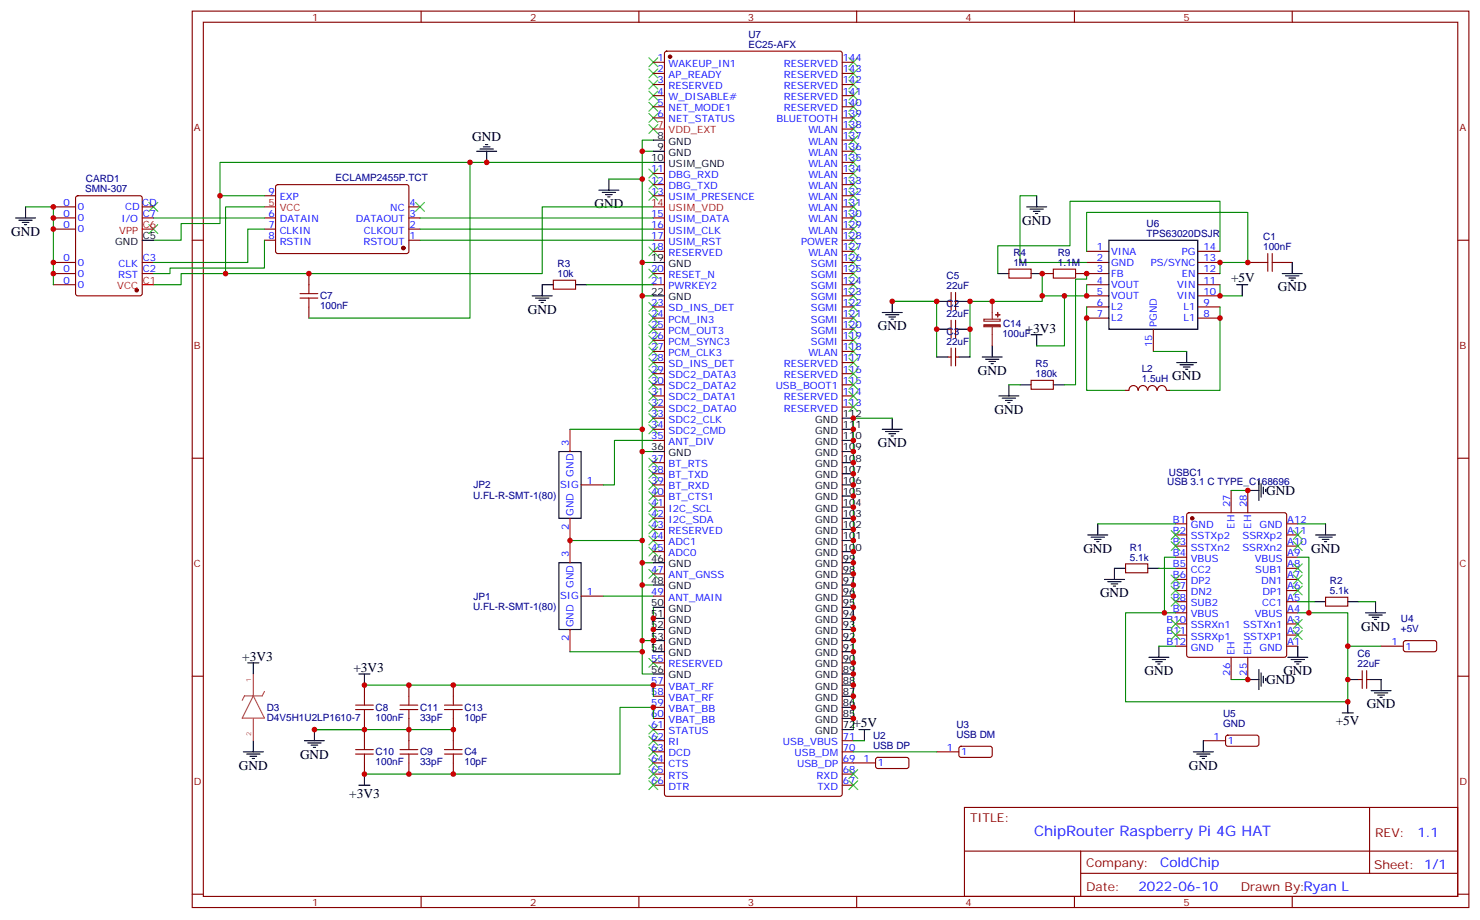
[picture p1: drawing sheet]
<svg xmlns="http://www.w3.org/2000/svg" width="470mm" height="292mm" viewBox="0 0 470 292" stroke-linecap="round" stroke-linejoin="round" font-family="sans-serif">
<g fill="none" stroke="#870000" stroke-width=".35">
<path d="M61 3.5h405.4v284.4h-405.4zM64.6 7.1h398.2v277.2h-398.2zM133.7 3.5v3.6M202.8 3.5v3.6M207.4 19.8h3.6M211.2 16.4l.5-.2h55l.7 .5v235.2l-.5 .6-55.2 .1-.7-.5v-235.2zM267.4 19.8h3.5M272 3.5v3.6M341.1 3.5v3.6M410.3 3.5v3.6M207.4 23.3h3.6M207.4 26.8h3.6"/>
<path d="M207.4 30.3h3.6M207.4 33.9h3.6M207.4 37.4h3.6M267.4 23.3h3.5M267.4 26.8h3.5M267.4 30.3h3.5M267.4 33.9h3.5M267.4 37.4h3.5M87.7 58.8l.5-.2h41.2l.4 .7v20.7l-.7 .4h-41.2l-.4-.7v-20.4zM207.4 55h3.6M207.4 58.6h3.6M267.4 55h3.5"/>
<path d="M267.4 58.6h3.5M267.4 51.5h3.5M267.4 48h3.5M267.4 44.4h3.5M267.4 40.9h3.5M16.9 69.1h7.1M16.9 72.7h7.1M16.9 65.6h7.1M24.2 62.3l.5-.2h19.7l.7 .4 .1 30.6-.5 .7h-20l-.7-.4v-30.6zM45.2 69.1h3.5M45.2 65.6h3.5M61 76.2h3.6"/>
<path d="M84 76.2h3.5M84 62.1h3.5M84 69.1h3.5M84 72.7h3.5M129.8 76.2h3.5M129.8 69.1h3.5M129.8 72.7h3.5M129.8 65.6h3.5M207.4 76.2h3.6M207.4 79.7h3.6M207.4 62.1h3.6M207.4 69.1h3.6"/>
<path d="M207.4 72.7h3.6M267.4 76.2h3.5M267.4 79.7h3.5M267.4 62.1h3.5M267.4 69.1h3.5M267.4 72.7h3.5M267.4 65.6h3.5M345 79.7h7.1M380.3 79.7h7M462.8 76.2h3.6M16.9 83.3h7.1M16.9 86.8h7.1"/>
<path d="M16.9 90.3h7.1M45.2 83.3h3.5M45.2 86.8h3.5M98.1 86.8v3.5M98.1 97.4v3.5M175.7 88.9h7v2.8h-7zM207.4 86.8h3.6M207.4 90.3h3.6M207.4 97.4h3.6M267.4 83.3h3.5M267.4 86.8h3.5M267.4 90.3h3.5"/>
<path d="M267.4 93.8h3.5M267.4 97.4h3.5M300.9 95.6h1.1M302 92.8v5.6M303.4 92.8v5.6M303.4 95.6h1M320.3 85.4h7.1v2.8h-7.1zM330.9 86.8h3.5M341.5 86.8h10.6M345 83.3h7.1M345 90.3h7.1M345 93.8h7.1"/>
<path d="M345 97.4h7.1M380.3 83.3h7M380.3 86.8h7M380.3 90.3h7M380.3 93.8h7M380.3 97.4h7M396.2 83.3h3.5M406.8 83.3h3.5M207.4 100.9h3.6M207.4 104.4h3.6M207.4 107.9h3.6M207.4 111.5h3.6"/>
<path d="M207.4 115h3.6M207.4 118.5h3.6M267.4 100.9h3.5M267.4 104.4h3.5M267.4 107.9h3.5M267.4 111.5h3.5M267.4 115h3.5M267.4 118.5h3.5M300.9 104.4h1.1M300.9 113.2h1.1M302 101.6v5.6M302 110.4v5.7"/>
<path d="M303.4 101.6v5.6M303.4 110.4v5.7M303.4 104.4h1M303.4 113.2h1M345 100.9h7.1M366.2 104.4v7.1M380.3 100.9h7M181 136.2v7M207.4 122.1h3.6M207.4 125.6h3.6M207.4 129.1h3.6M207.4 132.6h3.6"/>
<path d="M207.4 136.2h3.6M207.4 139.7h3.6M267.4 122.1h3.5M267.4 125.6h3.5M267.4 129.1h3.5M327.4 120.6h7v2.9h-7zM361.3 123.8a1.41 1.41 0 0 0-1.4-1.5 1.41 1.41 0 0 0-1.4 1.5h-1.1M361.5 123.8a1.41 1.41 0 0 1 1.4-1.5 1.41 1.41 0 0 1 1.4 1.5M364.4 123.8a1.41 1.41 0 0 1 1.4-1.5 1.41 1.41 0 0 1 1.5 1.5M367.5 123.8a1.41 1.41 0 0 1 1.4-1.5 1.41 1.41 0 0 1 1.4 1.5M370.4 123.8h1.1M61 145.3h3.6"/>
<path d="M184.5 153.8h7.1M207.4 153.8h3.6M207.4 146.8h3.6M207.4 150.3h3.6M207.4 157.3h3.6M390.9 155.6v7M396.2 155.6v7M462.8 145.3h3.6M181 164.4v14.1M207.4 160.9h3.6M207.4 164.4h3.6M207.4 167.9h3.6"/>
<path d="M207.4 171.4h3.6M207.4 175h3.6M357.4 178.9h7v2.8h-7zM373.2 166.2h3.6M373.2 169.7h3.6M373.2 173.2h3.6M373.2 176.7h3.6M377 162.8l.5-.2h30.3l.5 .2 .2 .5v44.5l-.2 .5-.5 .2h-30.3l-.5-.2-.2-.5v-44.5zM408.5 166.2h3.5M408.5 169.7h3.5M408.5 173.2h3.5M408.5 176.7h3.5"/>
<path d="M181 199.7v7M184.5 189.1h7.1M207.4 189.1h3.6M207.4 182h3.6M373.2 180.3h3.6M373.2 183.8h3.6M373.2 187.3h3.6M373.2 190.9h3.6M373.2 194.4h3.6M373.2 197.9h3.6M408.5 180.3h3.5M408.5 183.8h3.5"/>
<path d="M408.5 187.3h3.5M408.5 190.9h3.5M408.5 194.4h3.5M408.5 197.9h3.5M420.9 189.4h7v2.9h-7zM61 214.5h3.6M115.7 217.3v3.5M129.8 217.3v3.5M143.9 217.3v3.5M207.4 210.3h3.6M207.4 217.3h3.6M373.2 201.4h3.6"/>
<path d="M373.2 205h3.6M390.9 208.5v7M396.2 208.5v7M408.5 201.4h3.5M408.5 205h3.5M431.4 215.5h1.1M432.5 212.7v5.7M433.9 212.7v5.7M433.9 215.5h1.1M438.5 205h7.1M445.8 203.4l.5-.2 9.4 .1 .4 .6v2.4l-.7 .4h-9.4l-.4-.7v-2.1zM462.8 214.5h3.6"/>
<path d="M115.7 227.9v7.1M129.8 227.9v7.1M143.9 227.9v7.1M207.4 238.5h3.6M207.4 235h3.6M207.4 220.8h3.6M207.4 224.4h3.6M207.4 227.9h3.6M207.4 231.4h3.6M267.4 238.5h3.5M267.4 235h3.5M297.4 238.5h7"/>
<path d="M304.7 236.9l.5-.2 9.4 .1 .4 .6v2.4l-.7 .4h-9.4l-.5-.7v-2.1zM382.1 235h7M389.3 233.4l.5-.2h9.5l.4 .7-.1 2.4-.6 .4-9.5-.1-.4-.6v-2.1zM115.7 242v3.5M129.8 242v3.5M143.9 242v3.5M207.4 242h3.6M207.4 245.5h3.6M207.4 249.1h3.6M267.4 242h10.6M267.4 245.5h3.5M267.4 249.1h3.5"/>
<path d="M278.2 240.4l.5-.2 9.4 .1 .5 .6-.1 2.4-.6 .5-9.5-.1-.4-.6v-2.2zM306.2 256.1h156.6v28.2h-156.6zM434.8 256.1v20.9M306.2 270h156.5M343.1 277h119.6M343.1 270v14.1M61 283.6h3.6M133.7 284.3v3.6M202.8 284.3v3.6M272 284.3v3.6M341.1 284.3v3.6M410.3 284.3v3.6"/>
<path d="M462.8 283.6h3.6"/>
</g>
<g fill="none" stroke="#3c3" stroke-width=".35">
<path d="M206 18.3l2.8 2.9M208.8 18.3l-2.8 2.9M269.5 18.3l2.8 2.9M272.3 18.3l-2.8 2.9M206 21.9l2.8 2.8M206 28.9l2.8 2.9M206 32.5l2.8 2.8M206 36l2.8 2.8M206 25.4l2.8 2.8M206 39.5l2.8 2.8M208.8 21.9l-2.8 2.8M208.8 28.9l-2.8 2.9"/>
<path d="M208.8 32.5l-2.8 2.8M208.8 36l-2.8 2.8M208.8 25.4l-2.8 2.8M208.8 39.5l-2.8 2.8M269.5 21.9l2.8 2.8M269.5 25.4l2.8 2.8M269.5 28.9l2.8 2.9M269.5 32.5l2.8 2.8M269.5 36l2.8 2.8M269.5 39.5l2.8 2.8M272.3 21.9l-2.8 2.8M272.3 25.4l-2.8 2.8"/>
<path d="M272.3 28.9l-2.8 2.9M272.3 32.5l-2.8 2.8M272.3 36l-2.8 2.8M272.3 39.5l-2.8 2.8M206 53.6l2.8 2.8M206 57.1l2.8 2.9M208.8 53.6l-2.8 2.8M208.8 57.1l-2.8 2.9M269.5 43l2.8 2.9M269.5 46.6l2.8 2.8M269.5 50.1l2.8 2.8M269.5 53.6l2.8 2.8"/>
<path d="M269.5 57.1l2.8 2.9M272.3 43l-2.8 2.9M272.3 46.6l-2.8 2.8M272.3 50.1l-2.8 2.8M272.3 53.6l-2.8 2.8M272.3 57.1l-2.8 2.9M47.3 71.3l2.8 2.8M47.3 64.2l2.8 2.8M50.1 71.3l-2.8 2.8M50.1 64.2l-2.8 2.8M131.9 64.2l2.9 2.8M134.8 64.2l-2.9 2.8"/>
<path d="M206 60.7l2.8 2.8M206 78.3l2.8 2.8M208.8 60.7l-2.8 2.8M208.8 78.3l-2.8 2.8M269.5 60.7l2.8 2.8M269.5 64.2l2.8 2.8M269.5 67.7l2.8 2.9M269.5 71.3l2.8 2.8M269.5 74.8l2.8 2.8M269.5 78.3l2.8 2.8M272.3 60.7l-2.8 2.8M272.3 64.2l-2.8 2.8"/>
<path d="M272.3 67.7l-2.8 2.9M272.3 71.3l-2.8 2.8M272.3 74.8l-2.8 2.8M272.3 78.3l-2.8 2.8M206 85.4l2.8 2.8M206 96l2.8 2.8M206 99.5l2.8 2.8M208.8 85.4l-2.8 2.8M208.8 99.5l-2.8 2.8M208.8 96l-2.8 2.8M269.5 81.8l2.8 2.9M269.5 85.4l2.8 2.8"/>
<path d="M269.5 88.9l2.8 2.8M269.5 92.4l2.8 2.8M269.5 96l2.8 2.8M269.5 99.5l2.8 2.8M272.3 81.8l-2.8 2.9M272.3 85.4l-2.8 2.8M272.3 88.9l-2.8 2.8M272.3 92.4l-2.8 2.8M272.3 96l-2.8 2.8M272.3 99.5l-2.8 2.8M206 103l2.8 2.8M206 106.5l2.8 2.9"/>
<path d="M206 110.1l2.8 2.8M206 113.6l2.8 2.8M206 117.1l2.8 2.8M208.8 106.5l-2.8 2.9M208.8 110.1l-2.8 2.8M208.8 113.6l-2.8 2.8M208.8 117.1l-2.8 2.8M208.8 103l-2.8 2.8M269.5 106.5l2.8 2.9M269.5 110.1l2.8 2.8M269.5 113.6l2.8 2.8M269.5 103l2.8 2.8"/>
<path d="M269.5 117.1l2.8 2.8M272.3 106.5l-2.8 2.9M272.3 110.1l-2.8 2.8M272.3 113.6l-2.8 2.8M272.3 117.1l-2.8 2.8M272.3 103l-2.8 2.8M206 120.6l2.8 2.9M206 124.2l2.8 2.8M206 127.7l2.8 2.8M206 131.2l2.8 2.9M206 134.8l2.8 2.8M208.8 124.2l-2.8 2.8"/>
<path d="M208.8 127.7l-2.8 2.8M208.8 131.2l-2.8 2.9M208.8 134.8l-2.8 2.8M208.8 120.6l-2.8 2.9M269.5 120.6l2.8 2.9M269.5 124.2l2.8 2.8M269.5 127.7l2.8 2.8M272.3 120.6l-2.8 2.9M272.3 124.2l-2.8 2.8M272.3 127.7l-2.8 2.8M206 159.5l2.8 2.8M206 155.9l2.8 2.8"/>
<path d="M206 152.4l2.8 2.8M206 148.9l2.8 2.8M206 145.3l2.8 2.9M208.8 148.9l-2.8 2.8M208.8 152.4l-2.8 2.8M208.8 155.9l-2.8 2.8M208.8 159.5l-2.8 2.8M208.8 145.3l-2.8 2.9M206 173.6l2.8 2.8M206 170l2.8 2.9M206 166.5l2.8 2.8M206 163l2.8 2.8"/>
<path d="M208.8 173.6l-2.8 2.8M208.8 170l-2.8 2.9M208.8 166.5l-2.8 2.8M208.8 163l-2.8 2.8M371.8 171.8l2.8 2.8M371.8 168.3l2.8 2.8M374.6 171.8l-2.8 2.8M374.6 168.3l-2.8 2.8M410.6 168.3l2.9 2.8M410.6 171.8l2.9 2.8M410.6 178.9l2.9 2.8M413.5 168.3l-2.9 2.8"/>
<path d="M413.5 171.8l-2.9 2.8M413.5 178.9l-2.9 2.8M206 180.6l2.8 2.8M208.8 180.6l-2.8 2.8M371.8 196.5l2.8 2.8M371.8 189.4l2.8 2.9M371.8 185.9l2.8 2.8M371.8 182.4l2.8 2.8M374.6 196.5l-2.8 2.8M374.6 189.4l-2.8 2.9M374.6 185.9l-2.8 2.8M374.6 182.4l-2.8 2.8"/>
<path d="M410.6 182.4l2.9 2.8M410.6 185.9l2.9 2.8M410.6 196.5l2.9 2.8M413.5 182.4l-2.9 2.8M413.5 185.9l-2.9 2.8M413.5 196.5l-2.9 2.8M206 208.8l2.8 2.9M208.8 208.8l-2.8 2.9M371.8 200l2.8 2.8M374.6 200l-2.8 2.8M410.6 200l2.9 2.8M413.5 200l-2.9 2.8"/>
<path d="M206 237.1l2.8 2.8M206 233.5l2.8 2.9M206 230l2.8 2.8M208.8 237.1l-2.8 2.8M208.8 233.5l-2.8 2.9M208.8 230l-2.8 2.8M206 240.6l2.8 2.8M206 244.1l2.8 2.8M206 247.7l2.8 2.8M208.8 240.6l-2.8 2.8M208.8 244.1l-2.8 2.8M208.8 247.7l-2.8 2.8"/>
<path d="M269.5 244.1l2.8 2.8M269.5 247.7l2.8 2.8M272.3 244.1l-2.8 2.8M272.3 247.7l-2.8 2.8"/>
</g>
<g fill="none" stroke="#000" stroke-width=".35">
<path d="M151.3 48h6.4M152.4 47.3h4.2M153.5 46.6h2.1M154.2 45.9h.7M154.5 48v3.5M193.3 56.8v3.5M207.4 44.4h3.6M207.4 48h3.6M207.4 51.5h3.6M4.9 69.1h6.4M6 69.8h4.2M7.1 70.6h2.1"/>
<path d="M7.8 71.3h.7M8.1 65.6v3.5M45.2 76.2h3.5M190.1 60.3h6.4M191.2 61h4.2M192.3 61.7h2.1M193 62.4h.7M326 65.6h6.3M327 66.3h4.3M328.1 67h2.1M328.8 67.7h.7M329.1 62.1v3.5"/>
<path d="M352.1 76.2h28.2v28.2h-28.2zM169 93.8h6.3M170 94.5h4.3M171.1 95.2h2.1M171.8 96h.7M175.7 90.3h-3.5v3.5M182.7 90.3h3.6M207.4 93.8h3.6M207.4 83.3h3.6M280.1 99.1h6.4M281.2 99.8h4.2M283.3 95.6v3.5"/>
<path d="M297.4 95.6h3.5M304.4 95.6h3.6M316.8 86.8h3.5M327.4 86.8h3.5M392.6 90.3h3.6M394.4 90.3v3.5M407.1 86.8h6.4M408.2 87.5h4.2M409.2 88.2h2.1M409.9 88.9h.7M410.3 83.3v3.5M282.2 100.5h2.1"/>
<path d="M282.9 101.2h.7M297.4 104.4h3.5M297.4 113.2h3.5M304.4 104.4h3.6M304.4 113.2h3.6M311.9 113.2h6.3M312.9 113.9h4.2M314 114.7h2.1M314.7 115.4h.7M315 109.7v3.5M327.4 106.2h3.5M329.1 106.2v3.5"/>
<path d="M373.6 115h6.3M374.6 115.7h4.3M375.7 116.4h2.1M376.4 117.1h.7M376.8 111.5v3.5M267.4 136.2h3.5M267.4 139.7h3.5M267.4 132.6h3.5M280.1 136.2h6.4M281.2 136.9h4.2M282.2 137.6h2.1M282.9 138.3h.7"/>
<path d="M283.3 132.6v3.6M317.1 125.6h6.4M318.2 126.3h4.2M319.3 127h2.1M320 127.7h.7M320.3 122.1v3.5M323.8 122.1h3.6M334.4 122.1h3.6M177.4 143.2h7.1v21.2h-7.1zM207.4 143.2h3.6M267.4 143.2h3.5M267.4 157.3h3.5"/>
<path d="M267.4 153.8h3.5M267.4 150.3h3.5M267.4 146.8h3.5M396.2 155.6h3.5M399.7 152.4v6.3M400.4 153.5v4.2M401.1 154.5v2.1M401.8 155.2v.7M177.4 178.5h7.1v21.2h-7.1zM207.4 178.5h3.6M267.4 178.5h3.5M267.4 175h3.5"/>
<path d="M267.4 171.4h3.5M267.4 167.9h3.5M267.4 164.4h3.5M267.4 160.9h3.5M345.4 169.7h6.3M346.4 170.4h4.3M347.5 171.1h2.1M348.2 171.8h.7M348.5 166.2v3.5M417.7 169.7h6.3M418.7 170.4h4.3M419.8 171.1h2.1"/>
<path d="M420.5 171.8h.7M420.9 166.2v3.5M207.4 185.6h3.6M207.4 192.6h3.6M207.4 196.1h3.6M207.4 199.7h3.6M267.4 185.6h3.5M267.4 192.6h3.5M267.4 196.1h3.5M267.4 199.7h3.5M267.4 189.1h3.5M267.4 182h3.5"/>
<path d="M350.7 183.8h6.3M351.7 184.5h4.3M352.8 185.2h2.1M353.5 185.9h.7M357.4 180.3h-3.6v3.5M364.4 180.3h3.5M417.3 190.9h3.6M427.9 190.9h3.5M433.6 194.4h6.3M434.6 195.1h4.3M435.7 195.8h2.1M436.4 196.5h.7"/>
<path d="M436.7 190.9v3.5M78.7 210.3h3.5M80.4 210.3v3.5M113.9 213.8h3.6M115.7 213.8v3.5M207.4 213.8h3.6M207.4 203.2h3.6M207.4 206.7h3.6M267.4 213.8h3.5M267.4 210.3h3.5M267.4 203.2h3.5M267.4 206.7h3.5"/>
<path d="M267.4 217.3h3.5M364.8 208.5h6.3M365.8 209.2h4.3M366.9 209.9h2.1M367.6 210.6h.7M367.9 205v3.5M396.2 215.5h3.5M399.7 212.4v6.3M400.4 213.4v4.3M401.1 214.5v2.1M401.8 215.2v.7M408.9 208.5h6.3"/>
<path d="M409.9 209.2h4.3M411 209.9h2.1M411.7 210.6h.7M412 205v3.5M427.9 215.5h3.5M435 215.5h3.5v3.6M435.3 219.1h6.4M436.4 219.8h4.2M77.3 238.5h6.3M78.3 239.2h4.2M79.4 239.9h2.1M80.4 235v3.5"/>
<path d="M96.7 235h6.3M97.7 235.7h4.3M98.8 236.4h2.1M99.5 237.1h.7M99.8 231.4v3.6M267.4 231.4h3.5M267.4 227.9h3.5M267.4 224.4h3.5M267.4 220.8h3.5M272.7 231.4h3.5M274.5 231.4v3.6M378.9 238.5h6.3"/>
<path d="M379.9 239.2h4.3M381 239.9h2.1M382.1 235v3.5M426.2 226.1h3.5M427.9 222.6v3.5M437.4 220.5h2.2M438.1 221.2h.8M80.1 240.6h.7M113.9 249.1h3.6M115.7 245.5v3.6M381.7 240.6h.7"/>
</g>
<g fill="none" stroke="#008700" stroke-width=".35">
<path d="M149.2 51.5v49.4h-51.1M193.3 56.8h10.6M203.9 48h3.5M207.4 44.4h-3.5v38.9M207.4 51.5h-137.6v10.6M8.1 65.6h8.8v24.7M48.7 69.1h35.3M84 65.6h-12.4v21.2M84 62.1h-14.2v8.8h-12.3v5.3h-8.8M84 76.2v8.8h-30v1.8h-5.3M84 72.7h-5.3v10.6h-30M133.3 72.7h74.1"/>
<path d="M133.3 69.1h74.1M133.3 76.2h74.1M207.4 65.6h-35.2v21.2h-114.7v3.5h-8.8M329.1 62.1h-5.3v21.2h21.2M345 79.7v-12.3h51.2v15.9h-8.9v3.5M387.3 79.7v-15.8h-47.6v14.1h-22.9v8.8M186.3 90.3h21.1M203.9 93.8v49.4h3.5M207.4 83.3h-3.5v10.5h3.5M297.4 95.6h-14.1h14.1v17.6M330.9 86.8v7h7.1M330.9 93.8v1.8h-22.9v17.6"/>
<path d="M345 97.4v26.4h12.4M345 90.3v3.5h-7v15.9h-8.9M345 86.8v1.7h-3.5v33.6h-3.5M387.3 97.4v26.4h-15.8M387.3 90.3v3.5h7.1M366.2 111.5h10.6M181 136.2h22.9M207.4 139.7h-12.3v14.1h-3.5M283.3 132.6h-12.4v98.8M320.3 122.1h3.5M203.9 143.2v35.3h3.5M390.9 155.6h5.3"/>
<path d="M181 171.4h22.9M203.9 178.5v35.3h3.5M348.5 166.2h24.7M373.2 176.7h-3.5v17.7h3.5M412 176.7h3.6v17.7h-3.6M412 166.2h8.9M191.6 189.1h15.8M203.9 185.6h3.5M207.4 192.6v14.1M367.9 180.3h5.3M369.7 194.4h-12.3v28.2h70.5v-28.2h-12.3M412 190.9h5.3"/>
<path d="M431.4 190.9h5.3M115.7 217.3h91.7v3.5M181 206.7h22.9M203.9 203.2h3.5M367.9 205h5.3M390.9 215.5h5.3M427.9 205h10.6M99.8 231.4h44.1M207.4 227.9v-3.5h-10.6v21.1h-81.1M270.9 238.5h26.5M270.9 235h3.6"/>
</g>
<g fill="none" stroke="#a10000" stroke-width=".35">
<path d="M95.2 93.1h5.7M95.2 94.5h5.7M98.1 90.3v2.8M98.1 94.5v2.9M334.4 85.4h7.1v2.8h-7.1zM399.7 83.3h2.8M402.5 80.4v5.7M403.9 83.3h2.9M403.9 80.4v5.7M112.9 223.7h5.6M112.9 225.1h5.6M112.9 239.2h5.6"/>
<path d="M112.9 237.8h5.6M115.7 220.8v2.9M115.7 225.1v2.8M115.7 235v2.8M115.7 239.2v2.8M127 223.7h5.6M127 225.1h5.6M127 239.2h5.6M127 237.8h5.6M129.8 220.8v2.9M129.8 225.1v2.8M129.8 235v2.8"/>
<path d="M129.8 239.2v2.8M141.1 223.7h5.7M141.1 225.1h5.7M141.1 239.2h5.7M141.1 237.8h5.7M143.9 220.8v2.9M143.9 225.1v2.8M143.9 235v2.8M143.9 239.2v2.8"/>
</g>
<g fill="#870000" stroke="#870000" stroke-width=".35">
<circle cx="378.5" cy="164.4" r=".53"/>
<circle cx="212.7" cy="18" r=".53"/>
<circle cx="128.1" cy="78.7" r=".53"/>
<circle cx="43.4" cy="92.1" r=".53"/>
</g>
<path d="M207.4 40.9h3.6M45.2 72.7h3.5M84 65.6h3.5M207.4 65.6h3.6M45.2 90.3h3.5" fill="none" stroke="#f00" stroke-width=".35"/>
<path d="M80.4 213.8v6.9M84 219.3l-.7 1.4h-5.7l-.7 1.4M80.4 220.7l3.6 7.1h-7.1zM80.4 228v7" fill="none" stroke="#a64a4a" stroke-width=".35"/>
<g fill="#8c2424" stroke="#8c2424" stroke-width=".35">
<path d="M316.8 99.1v1.4z"/>
<path d="M316.1 99.8l1.4 .1z"/>
<path d="M312.4 103h5.2v.6h-5.2z"/>
</g>
<path d="M315 95.6v5.6M312.4 101.2h5.2v.7h-5.2zM315 103.7v6" fill="none" stroke="#8c2424" stroke-width=".35"/>
<g fill="#c00">
<circle cx="203.9" cy="93.8" r=".88"/>
<circle cx="203.9" cy="143.2" r=".88"/>
<circle cx="203.9" cy="178.5" r=".88"/>
<circle cx="203.9" cy="203.2" r=".88"/>
<circle cx="203.9" cy="83.3" r=".88"/>
<circle cx="203.9" cy="185.6" r=".88"/>
<circle cx="203.9" cy="171.4" r=".88"/>
<circle cx="203.9" cy="206.7" r=".88"/>
<circle cx="207.4" cy="203.2" r=".88"/>
<circle cx="203.9" cy="56.8" r=".88"/>
<circle cx="203.9" cy="48" r=".88"/>
<circle cx="387.4" cy="100.9" r=".88"/>
<circle cx="345" cy="100.9" r=".88"/>
<circle cx="387.4" cy="93.8" r=".88"/>
<circle cx="345" cy="93.8" r=".88"/>
<circle cx="338" cy="93.8" r=".88"/>
<circle cx="330.9" cy="93.8" r=".88"/>
<circle cx="297.4" cy="95.6" r=".88"/>
<circle cx="283.3" cy="95.6" r=".88"/>
<circle cx="308" cy="95.6" r=".88"/>
<circle cx="297.4" cy="104.4" r=".88"/>
<circle cx="308" cy="104.4" r=".88"/>
<circle cx="396.2" cy="83.3" r=".88"/>
<circle cx="387.4" cy="83.3" r=".88"/>
<circle cx="345" cy="86.8" r=".88"/>
<circle cx="330.9" cy="86.8" r=".88"/>
<circle cx="181" cy="171.4" r=".88"/>
<circle cx="203.9" cy="136.2" r=".88"/>
<circle cx="369.7" cy="194.4" r=".88"/>
<circle cx="415.6" cy="194.4" r=".88"/>
<circle cx="396.2" cy="155.6" r=".88"/>
<circle cx="396.2" cy="215.5" r=".88"/>
<circle cx="427.9" cy="222.6" r=".88"/>
<circle cx="427.9" cy="215.5" r=".88"/>
<circle cx="427.9" cy="205" r=".88"/>
<circle cx="207.4" cy="199.7" r=".88"/>
<circle cx="207.4" cy="196.1" r=".88"/>
<circle cx="270.9" cy="132.6" r=".88"/>
<circle cx="270.9" cy="136.2" r=".88"/>
<circle cx="270.9" cy="139.7" r=".88"/>
<circle cx="270.9" cy="143.2" r=".88"/>
<circle cx="270.9" cy="146.8" r=".88"/>
<circle cx="270.9" cy="150.3" r=".88"/>
<circle cx="270.9" cy="153.8" r=".88"/>
<circle cx="270.9" cy="157.3" r=".88"/>
<circle cx="270.9" cy="160.9" r=".88"/>
<circle cx="270.9" cy="189.1" r=".88"/>
<circle cx="270.9" cy="185.6" r=".88"/>
<circle cx="270.9" cy="182" r=".88"/>
<circle cx="270.9" cy="178.5" r=".88"/>
<circle cx="270.9" cy="175" r=".88"/>
<circle cx="270.9" cy="171.4" r=".88"/>
<circle cx="270.9" cy="167.9" r=".88"/>
<circle cx="270.9" cy="164.4" r=".88"/>
<circle cx="270.9" cy="217.3" r=".88"/>
<circle cx="270.9" cy="213.8" r=".88"/>
<circle cx="270.9" cy="210.3" r=".88"/>
<circle cx="270.9" cy="206.7" r=".88"/>
<circle cx="270.9" cy="203.2" r=".88"/>
<circle cx="270.9" cy="199.7" r=".88"/>
<circle cx="270.9" cy="196.1" r=".88"/>
<circle cx="270.9" cy="192.6" r=".88"/>
<circle cx="270.9" cy="227.9" r=".88"/>
<circle cx="270.9" cy="224.4" r=".88"/>
<circle cx="270.9" cy="220.8" r=".88"/>
<circle cx="149.2" cy="51.5" r=".88"/>
<circle cx="154.5" cy="51.5" r=".88"/>
<circle cx="69.9" cy="62.1" r=".88"/>
<circle cx="98.1" cy="86.8" r=".88"/>
<circle cx="71.6" cy="86.8" r=".88"/>
<circle cx="16.9" cy="65.6" r=".88"/>
<circle cx="16.9" cy="69.1" r=".88"/>
<circle cx="16.9" cy="72.7" r=".88"/>
<circle cx="16.9" cy="83.3" r=".88"/>
<circle cx="16.9" cy="86.8" r=".88"/>
<circle cx="115.7" cy="231.4" r=".88"/>
<circle cx="129.8" cy="231.4" r=".88"/>
<circle cx="315" cy="95.6" r=".88"/>
<circle cx="143.9" cy="231.4" r=".88"/>
<circle cx="99.8" cy="231.4" r=".88"/>
<circle cx="115.7" cy="217.3" r=".88"/>
<circle cx="129.8" cy="217.3" r=".88"/>
<circle cx="143.9" cy="217.3" r=".88"/>
<circle cx="207.4" cy="217.3" r=".88"/>
<circle cx="115.7" cy="245.5" r=".88"/>
<circle cx="129.8" cy="245.5" r=".88"/>
<circle cx="143.9" cy="245.5" r=".88"/>
<circle cx="207.4" cy="224.4" r=".88"/>
</g>
<text font-size="4.6" fill="#00f" x="328.3" y="265.1">ChipRouter Raspberry Pi 4G HAT</text>
<g font-size="4.2">
<text x="150" y="44.8">GND</text>
<text x="188.7" y="66">GND</text>
<text x="324.6" y="71.3">GND</text>
<text x="3.5" y="74.8">GND</text>
<text x="390.9" y="89.6">+5V</text>
<text x="405.7" y="92.4">GND</text>
<text x="167.6" y="99.5">GND</text>
<text x="278.7" y="104.8">GND</text>
<text x="325.6" y="105.5">+3V3</text>
<text x="310.4" y="118.9">GND</text>
<text x="372.2" y="120.6">GND</text>
<text x="315.7" y="131.2">GND</text>
<text x="278.7" y="141.8">GND</text>
<text x="402" y="157">GND</text>
<text x="344" y="175.3">GND</text>
<text x="416.3" y="175.3">GND</text>
<text x="349.2" y="189.4">GND</text>
<text x="432.2" y="200">GND</text>
<text x="76.9" y="209.6">+3V3</text>
<text x="112.2" y="213.1">+3V3</text>
<text x="363.4" y="214.1">GND</text>
<text x="407.5" y="214.1">GND</text>
<text x="402" y="217">GND</text>
<text x="433.9" y="224.7">GND</text>
<text x="270.9" y="230.7">+5V</text>
<text x="424.1" y="230.1">+5V</text>
<text x="75.8" y="244.1">GND</text>
<text x="95.2" y="240.6">GND</text>
<text x="377.5" y="244.1">GND</text>
<text x="110.9" y="253">+3V3</text>
</g>
<g font-size="4.2" fill="#00f">
<text x="450" y="265.4">1.1</text>
<text x="368.4" y="274.9">ColdChip</text>
<text x="361.5" y="282.7">2022-06-10</text>
</g>
<g font-size="3.9" fill="#800">
<text x="308" y="260.7">TITLE:</text>
<text x="436.6" y="265.4">REV:</text>
<text x="344.9" y="274.9">Company:</text>
<text x="436.3" y="275.5">Sheet: 1/1</text>
<text x="344.9" y="282.6">Date:</text>
<text x="393.9" y="282.7">Drawn By:Ryan L</text>
</g>
<g font-size="3.2" fill="#800">
<text x="99.1" y="6.5">1</text>
<text x="168.3" y="6.5">2</text>
<text x="237.4" y="6.5">3</text>
<text x="306.6" y="6.5">4</text>
<text x="375.7" y="6.5">5</text>
<text x="61.6" y="41.6">A</text>
<text x="463.4" y="41.6">A</text>
<text x="61.6" y="110.8">B</text>
<text x="463.4" y="110.8">B</text>
<text x="61.6" y="179.9">C</text>
<text x="463.4" y="179.9">C</text>
<text x="61.6" y="249.1">D</text>
<text x="463.4" y="249.1">D</text>
<text x="99.1" y="287.3">1</text>
<text x="168.3" y="287.3">2</text>
<text x="237.4" y="287.3">3</text>
<text x="306.6" y="287.3">4</text>
<text x="375.7" y="287.3">5</text>
</g>
<g font-size="3.2" fill="#000080">
<text x="237.6" y="11.9">U7</text>
<text x="237.6" y="15.2">EC25-AFX</text>
<text x="27.3" y="57.9">CARD1</text>
<text x="106.6" y="57.5">ECLAMP2455P.TCT</text>
<text x="27.1" y="61">SMN-307</text>
<text x="364" y="72">U6</text>
<text x="364" y="75.1">TPS63020DSJR</text>
<text x="401.1" y="76.3">C1</text>
<text x="321.7" y="81.1">R4</text>
<text x="335.8" y="81.1">R9</text>
<text x="401.1" y="79.4">100nF</text>
<text x="177" y="87.8">10k</text>
<text x="177" y="84.6">R3</text>
<text x="300.5" y="88.6">C5</text>
<text x="321.7" y="84.3">1M</text>
<text x="335.8" y="84.3">1.1M</text>
<text x="101.6" y="95">C7</text>
<text x="300.5" y="91.7">22uF</text>
<text x="101.6" y="98.2">100nF</text>
<text x="300.5" y="100.5">22uF</text>
<text x="300.5" y="97.4">C2</text>
<text x="300.5" y="106.2">C3</text>
<text x="318.3" y="107">100uF</text>
<text x="318.5" y="103.8">C14</text>
<text x="300.5" y="109.4">22uF</text>
<text x="328.8" y="119.6">180k</text>
<text x="328.8" y="116.4">R5</text>
<text x="362.5" y="118">L2</text>
<text x="362.5" y="121.2">1.5uH</text>
<text x="150.3" y="154.9">JP2</text>
<text x="370.6" y="153.8">USB 3.1 C TYPE_C168696</text>
<text x="371.1" y="150.9">USBC1</text>
<text x="150.2" y="158.1">U.FL-R-SMT-1(80)</text>
<text x="358.7" y="177.8">5.1k</text>
<text x="358.7" y="174.7">R1</text>
<text x="422.2" y="185.3">R2</text>
<text x="150.3" y="190.2">JP1</text>
<text x="422.2" y="188.4">5.1k</text>
<text x="150.2" y="193.4">U.FL-R-SMT-1(80)</text>
<text x="444.8" y="197.3">U4</text>
<text x="444.8" y="200.5">+5V</text>
<text x="431" y="208.5">C6</text>
<text x="431" y="211.7">22uF</text>
<text x="84.7" y="225.5">D3</text>
<text x="119.2" y="225.5">C8</text>
<text x="133.3" y="225.5">C11</text>
<text x="147.5" y="225.5">C13</text>
<text x="388.3" y="227.3">U5</text>
<text x="84.7" y="228.7">D4V5H1U2LP1610-7</text>
<text x="119.2" y="228.7">100nF</text>
<text x="133.3" y="228.7">33pF</text>
<text x="147.5" y="228.7">10pF</text>
<text x="303.7" y="230.8">U3</text>
<text x="388.3" y="230.5">GND</text>
<text x="119.2" y="239.6">C10</text>
<text x="133.3" y="239.6">C9</text>
<text x="147.5" y="239.6">C4</text>
<text x="277.2" y="237.6">USB DP</text>
<text x="277.2" y="234.4">U2</text>
<text x="303.7" y="234">USB DM</text>
<text x="119.2" y="242.8">100nF</text>
<text x="133.3" y="242.8">33pF</text>
<text x="147.5" y="242.8">10pF</text>
</g>
<g font-size="3.2" fill="#00f">
<text x="208.8" y="19.4">1</text>
<text x="208.8" y="22.9">2</text>
<text x="212.3" y="21.2">WAKEUP_IN1</text>
<text x="248.9" y="21.2">RESERVED</text>
<text x="267.6" y="22.9">143</text>
<text x="267.6" y="19.4">144</text>
<text x="208.8" y="26.5">3</text>
<text x="208.8" y="30">4</text>
<text x="212.3" y="24.7">AP_READY</text>
<text x="212.3" y="28.2">RESERVED</text>
<text x="248.9" y="28.2">RESERVED</text>
<text x="248.9" y="24.7">RESERVED</text>
<text x="267.6" y="30">141</text>
<text x="267.6" y="26.5">142</text>
<text x="208.8" y="33.5">5</text>
<text x="212.3" y="31.8">W_DISABLE#</text>
<text x="212.3" y="35.3">NET_MODE1</text>
<text x="248.9" y="35.3">RESERVED</text>
<text x="248.9" y="31.8">RESERVED</text>
<text x="267.6" y="33.5">140</text>
<text x="208.8" y="37">6</text>
<text x="212.3" y="38.8">NET_STATUS</text>
<text x="246.5" y="38.8">BLUETOOTH</text>
<text x="267.6" y="40.6">138</text>
<text x="267.6" y="37">139</text>
<text x="256.7" y="45.9">WLAN</text>
<text x="256.7" y="42.3">WLAN</text>
<text x="267.6" y="47.6">136</text>
<text x="267.6" y="44.1">137</text>
<text x="256.7" y="52.9">WLAN</text>
<text x="256.7" y="49.4">WLAN</text>
<text x="267.6" y="51.2">135</text>
<text x="206.8" y="54.7">11</text>
<text x="206.8" y="58.2">12</text>
<text x="212.3" y="56.4">DBG_RXD</text>
<text x="212.3" y="60">DBG_TXD</text>
<text x="256.7" y="60">WLAN</text>
<text x="256.7" y="56.4">WLAN</text>
<text x="267.6" y="58.2">133</text>
<text x="267.6" y="54.7">134</text>
<text x="20.2" y="65.3">0</text>
<text x="45.2" y="65.3">CD</text>
<text x="85.3" y="61.7">9</text>
<text x="88.8" y="63.5">EXP</text>
<text x="130" y="65.3">4</text>
<text x="206.8" y="61.7">13</text>
<text x="212.3" y="63.5">USIM_PRESENCE</text>
<text x="256.7" y="63.5">WLAN</text>
<text x="267.6" y="65.3">131</text>
<text x="267.6" y="61.7">132</text>
<text x="20.2" y="68.8">0</text>
<text x="24.7" y="66.7">0</text>
<text x="24.7" y="70.2">0</text>
<text x="38.6" y="70.6">I/O</text>
<text x="39.8" y="66.7">CD</text>
<text x="45.3" y="68.8">C7</text>
<text x="85.3" y="68.8">6</text>
<text x="88.8" y="70.6">DATAIN</text>
<text x="113" y="70.6">DATAOUT</text>
<text x="123.9" y="67">NC</text>
<text x="130" y="68.8">3</text>
<text x="206.8" y="68.8">15</text>
<text x="212.3" y="70.6">USIM_DATA</text>
<text x="256.7" y="70.6">WLAN</text>
<text x="256.7" y="67">WLAN</text>
<text x="267.6" y="68.8">130</text>
<text x="20.2" y="72.3">0</text>
<text x="24.7" y="73.7">0</text>
<text x="85.3" y="72.3">7</text>
<text x="85.3" y="75.8">8</text>
<text x="88.8" y="74.1">CLKIN</text>
<text x="88.8" y="77.6">RSTIN</text>
<text x="115.4" y="77.6">RSTOUT</text>
<text x="115.6" y="74.1">CLKOUT</text>
<text x="130" y="75.8">1</text>
<text x="130" y="72.3">2</text>
<text x="206.8" y="72.3">16</text>
<text x="206.8" y="75.8">17</text>
<text x="212.3" y="74.1">USIM_CLK</text>
<text x="212.3" y="77.6">USIM_RST</text>
<text x="254.3" y="77.6">POWER</text>
<text x="256.7" y="74.1">WLAN</text>
<text x="267.6" y="75.8">128</text>
<text x="267.6" y="72.3">129</text>
<text x="20.2" y="82.9">0</text>
<text x="45.3" y="82.9">C3</text>
<text x="206.8" y="79.4">18</text>
<text x="212.3" y="81.1">RESERVED</text>
<text x="256.7" y="81.1">WLAN</text>
<text x="267.6" y="82.9">126</text>
<text x="267.6" y="79.4">127</text>
<text x="348.3" y="79.4">1</text>
<text x="348.3" y="82.9">2</text>
<text x="352.8" y="80.8">VINA</text>
<text x="375.2" y="80.8">PG</text>
<text x="382.1" y="82.9">13</text>
<text x="382.1" y="79.4">14</text>
<text x="20.2" y="86.4">0</text>
<text x="20.2" y="90">0</text>
<text x="24.7" y="84.3">0</text>
<text x="24.7" y="87.8">0</text>
<text x="37.5" y="88.2">RST</text>
<text x="37.7" y="84.7">CLK</text>
<text x="45.3" y="86.4">C2</text>
<text x="206.8" y="86.4">20</text>
<text x="206.8" y="90">21</text>
<text x="212.3" y="88.2">RESET_N</text>
<text x="257.5" y="88.2">SGMI</text>
<text x="257.5" y="84.7">SGMI</text>
<text x="267.6" y="90">124</text>
<text x="267.6" y="86.4">125</text>
<text x="348.3" y="86.4">3</text>
<text x="348.3" y="90">4</text>
<text x="352.8" y="84.3">GND</text>
<text x="352.8" y="87.8">FB</text>
<text x="365.4" y="84.3">PS/SYNC</text>
<text x="375.2" y="87.8">EN</text>
<text x="382.1" y="90">11</text>
<text x="382.1" y="86.4">12</text>
<text x="24.7" y="91.4">0</text>
<text x="212.3" y="91.7">PWRKEY2</text>
<text x="257.5" y="95.2">SGMI</text>
<text x="257.5" y="91.7">SGMI</text>
<text x="267.6" y="93.5">123</text>
<text x="348.3" y="93.5">5</text>
<text x="352.8" y="91.4">VOUT</text>
<text x="352.8" y="94.9">VOUT</text>
<text x="373.7" y="94.9">VIN</text>
<text x="373.7" y="91.4">VIN</text>
<text x="382.1" y="93.5">10</text>
<text x="206.8" y="97">23</text>
<text x="206.8" y="100.5">24</text>
<text x="212.3" y="98.8">SD_INS_DET</text>
<text x="257.5" y="98.8">SGMI</text>
<text x="267.6" y="100.5">121</text>
<text x="267.6" y="97">122</text>
<text x="348.3" y="97">6</text>
<text x="348.3" y="100.5">7</text>
<text x="352.8" y="98.4">L2</text>
<text x="352.8" y="102">L2</text>
<text x="375.8" y="102">L1</text>
<text x="375.8" y="98.4">L1</text>
<text x="382.1" y="100.5">8</text>
<text x="382.1" y="97">9</text>
<text x="206.8" y="104.1">25</text>
<text x="206.8" y="107.6">26</text>
<text x="212.3" y="102.3">PCM_IN3</text>
<text x="212.3" y="105.8">PCM_OUT3</text>
<text x="257.5" y="105.8">SGMI</text>
<text x="257.5" y="102.3">SGMI</text>
<text x="267.6" y="107.6">119</text>
<text x="267.6" y="104.1">120</text>
<text x="367.2" y="103.7" transform="rotate(-90 367.2 103.7)">PGND</text>
<text x="206.8" y="111.1">27</text>
<text x="212.3" y="109.4">PCM_SYNC3</text>
<text x="212.3" y="112.9">PCM_CLK3</text>
<text x="256.7" y="112.9">WLAN</text>
<text x="257.5" y="109.4">SGMI</text>
<text x="267.6" y="111.1">118</text>
<text x="365.8" y="110.2" transform="rotate(-90 365.8 110.2)">15</text>
<text x="206.8" y="114.7">28</text>
<text x="206.8" y="118.2">29</text>
<text x="212.3" y="116.4">SD_INS_DET</text>
<text x="212.3" y="119.9">SDC2_DATA3</text>
<text x="248.9" y="119.9">RESERVED</text>
<text x="248.9" y="116.4">RESERVED</text>
<text x="267.6" y="118.2">116</text>
<text x="267.6" y="114.7">117</text>
<text x="206.8" y="121.7">30</text>
<text x="206.8" y="125.2">31</text>
<text x="212.3" y="123.5">SDC2_DATA2</text>
<text x="246.3" y="123.5">USB_BOOT1</text>
<text x="267.6" y="125.2">114</text>
<text x="267.6" y="121.7">115</text>
<text x="206.8" y="128.8">32</text>
<text x="212.3" y="127">SDC2_DATA1</text>
<text x="212.3" y="130.5">SDC2_DATA0</text>
<text x="248.9" y="130.5">RESERVED</text>
<text x="248.9" y="127">RESERVED</text>
<text x="267.6" y="128.8">113</text>
<text x="206.8" y="132.3">33</text>
<text x="206.8" y="135.8">34</text>
<text x="212.3" y="134.1">SDC2_CLK</text>
<text x="212.3" y="137.6">SDC2_CMD</text>
<text x="180.6" y="141.5" transform="rotate(-90 180.6 141.5)">3</text>
<text x="206.8" y="139.3">35</text>
<text x="212.3" y="141.1">ANT_DIV</text>
<text x="206.8" y="146.4">37</text>
<text x="206.8" y="149.9">38</text>
<text x="212.3" y="148.2">BT_RTS</text>
<text x="177.8" y="154.9">SIG</text>
<text x="182" y="151.2" transform="rotate(-90 182 151.2)">GND</text>
<text x="186.3" y="153.5">1</text>
<text x="206.8" y="153.5">39</text>
<text x="212.3" y="151.7">BT_TXD</text>
<text x="212.3" y="155.2">BT_RXD</text>
<text x="206.8" y="157">40</text>
<text x="206.8" y="160.5">41</text>
<text x="212.3" y="158.7">BT_CTS1</text>
<text x="390.5" y="160.9" transform="rotate(-90 390.5 160.9)">27</text>
<text x="395.8" y="160.9" transform="rotate(-90 395.8 160.9)">28</text>
<text x="182" y="163.7" transform="rotate(-90 182 163.7)">GND</text>
<text x="206.8" y="164">42</text>
<text x="206.8" y="167.6">43</text>
<text x="212.3" y="162.3">I2C_SCL</text>
<text x="212.3" y="165.8">I2C_SDA</text>
<text x="372.4" y="165.8">B1</text>
<text x="378.1" y="167.6">GND</text>
<text x="391.9" y="167.7" transform="rotate(-90 391.9 167.7)">EH</text>
<text x="397.2" y="167.7" transform="rotate(-90 397.2 167.7)">EH</text>
<text x="399.9" y="167.6">GND</text>
<text x="408.7" y="165.8">A12</text>
<text x="180.6" y="168.2" transform="rotate(-90 180.6 168.2)">2</text>
<text x="206.8" y="171.1">44</text>
<text x="212.3" y="169.3">RESERVED</text>
<text x="212.3" y="172.9">ADC1</text>
<text x="372.4" y="172.9">B3</text>
<text x="372.4" y="169.3">B2</text>
<text x="378.1" y="171.1">SSTXp2</text>
<text x="394.5" y="171.1">SSRXp2</text>
<text x="408.7" y="169.3">A11</text>
<text x="408.7" y="172.9">A10</text>
<text x="180.6" y="176.7" transform="rotate(-90 180.6 176.7)">3</text>
<text x="206.8" y="174.6">45</text>
<text x="212.3" y="176.4">ADC0</text>
<text x="372.4" y="179.9">B5</text>
<text x="372.4" y="176.4">B4</text>
<text x="378.1" y="178.2">VBUS</text>
<text x="378.1" y="174.6">SSTXn2</text>
<text x="394.5" y="174.6">SSRXn2</text>
<text x="398.4" y="178.2">VBUS</text>
<text x="408.7" y="176.4">A9</text>
<text x="408.7" y="179.9">A8</text>
<text x="206.8" y="181.7">47</text>
<text x="212.3" y="183.4">ANT_GNSS</text>
<text x="372.4" y="183.4">B6</text>
<text x="378.1" y="185.2">DP2</text>
<text x="378.1" y="181.7">CC2</text>
<text x="398.5" y="181.7">SUB1</text>
<text x="400.4" y="185.2">DN1</text>
<text x="408.7" y="183.4">A7</text>
<text x="177.8" y="190.1">SIG</text>
<text x="182" y="186.5" transform="rotate(-90 182 186.5)">GND</text>
<text x="186.3" y="188.7">1</text>
<text x="206.8" y="188.7">49</text>
<text x="212.3" y="190.5">ANT_MAIN</text>
<text x="372.4" y="190.5">B8</text>
<text x="372.4" y="187">B7</text>
<text x="378.1" y="188.7">DN2</text>
<text x="400.8" y="188.7">DP1</text>
<text x="408.7" y="187">A6</text>
<text x="408.7" y="190.5">A5</text>
<text x="370.4" y="197.6">B10</text>
<text x="372.4" y="194">B9</text>
<text x="378.1" y="195.8">VBUS</text>
<text x="378.1" y="192.3">SUB2</text>
<text x="398.4" y="195.8">VBUS</text>
<text x="400.8" y="192.3">CC1</text>
<text x="408.7" y="194">A4</text>
<text x="408.7" y="197.6">A3</text>
<text x="180.6" y="203.5" transform="rotate(-90 180.6 203.5)">2</text>
<text x="182" y="199" transform="rotate(-90 182 199)">GND</text>
<text x="370.4" y="201.1">B11</text>
<text x="378.1" y="202.8">SSRXp1</text>
<text x="378.1" y="199.3">SSRXn1</text>
<text x="394.7" y="199.3">SSTXn1</text>
<text x="394.8" y="202.8">SSTXP1</text>
<text x="408.7" y="201.1">A2</text>
<text x="206.8" y="209.9">55</text>
<text x="370.4" y="204.6">B12</text>
<text x="378.1" y="206.4">GND</text>
<text x="391.9" y="207.8" transform="rotate(-90 391.9 207.8)">EH</text>
<text x="397.2" y="207.8" transform="rotate(-90 397.2 207.8)">EH</text>
<text x="399.9" y="206.4">GND</text>
<text x="408.7" y="204.6">A1</text>
<text x="441.8" y="204.6">1</text>
<text x="446.3" y="206">1</text>
<text x="212.3" y="211.7">RESERVED</text>
<text x="390.5" y="214.3" transform="rotate(-90 390.5 214.3)">26</text>
<text x="395.8" y="214.3" transform="rotate(-90 395.8 214.3)">25</text>
<text x="206.8" y="217">57</text>
<text x="206.8" y="220.5">58</text>
<text x="212.3" y="218.7">VBAT_RF</text>
<text x="206.8" y="224">59</text>
<text x="206.8" y="227.5">60</text>
<text x="212.3" y="222.3">VBAT_RF</text>
<text x="212.3" y="225.8">VBAT_BB</text>
<text x="206.8" y="231.1">61</text>
<text x="212.3" y="229.3">VBAT_BB</text>
<text x="212.3" y="232.8">STATUS</text>
<text x="206.8" y="234.6">62</text>
<text x="206.8" y="238.1">63</text>
<text x="212.3" y="236.4">RI</text>
<text x="212.3" y="239.9">DCD</text>
<text x="248.6" y="236.4">USB_VBUS</text>
<text x="252.3" y="239.9">USB_DM</text>
<text x="267.6" y="238.1">70</text>
<text x="267.6" y="234.6">71</text>
<text x="300.7" y="238.1">1</text>
<text x="305.2" y="239.5">1</text>
<text x="385.3" y="234.6">1</text>
<text x="389.8" y="236">1</text>
<text x="206.8" y="241.7">64</text>
<text x="206.8" y="245.2">65</text>
<text x="212.3" y="243.4">CTS</text>
<text x="253.1" y="243.4">USB_DP</text>
<text x="267.6" y="245.2">68</text>
<text x="267.6" y="241.7">69</text>
<text x="274.2" y="241.7">1</text>
<text x="278.7" y="243.1">1</text>
<text x="206.8" y="248.7">66</text>
<text x="212.3" y="246.9">RTS</text>
<text x="212.3" y="250.5">DTR</text>
<text x="259.3" y="246.9">RXD</text>
<text x="259.5" y="250.5">TXD</text>
<text x="267.6" y="248.7">67</text>
</g>
<g font-size="3.2" fill="#f00">
<text x="208.8" y="40.6">7</text>
<text x="212.3" y="42.3">VDD_EXT</text>
<text x="85.3" y="65.3">5</text>
<text x="206.8" y="65.3">14</text>
<text x="88.8" y="67">VCC</text>
<text x="212.3" y="67">USIM_VDD</text>
<text x="37.9" y="74.1">VPP</text>
<text x="45.3" y="72.3">C6</text>
<text x="45.3" y="90">C1</text>
<text x="37.2" y="91.7">VCC</text>
</g>
<g font-size="3.2">
<text x="208.8" y="44.1">8</text>
<text x="208.8" y="47.6">9</text>
<text x="212.3" y="45.9">GND</text>
<text x="206.8" y="51.2">10</text>
<text x="212.3" y="49.4">GND</text>
<text x="212.3" y="52.9">USIM_GND</text>
<text x="36.6" y="77.6">GND</text>
<text x="45.3" y="75.8">C5</text>
<text x="206.8" y="82.9">19</text>
<text x="212.3" y="84.7">GND</text>
<text x="206.8" y="93.5">22</text>
<text x="212.3" y="95.2">GND</text>
<text x="258.8" y="137.6">GND</text>
<text x="258.8" y="134.1">GND</text>
<text x="267.6" y="135.8">111</text>
<text x="267.6" y="132.3">112</text>
<text x="206.8" y="142.9">36</text>
<text x="258.8" y="141.1">GND</text>
<text x="267.6" y="142.9">109</text>
<text x="267.6" y="139.3">110</text>
<text x="212.3" y="144.6">GND</text>
<text x="258.8" y="148.2">GND</text>
<text x="258.8" y="144.6">GND</text>
<text x="267.6" y="149.9">107</text>
<text x="267.6" y="146.4">108</text>
<text x="258.8" y="155.2">GND</text>
<text x="258.8" y="151.7">GND</text>
<text x="267.6" y="153.5">106</text>
<text x="258.8" y="158.7">GND</text>
<text x="267.6" y="160.5">104</text>
<text x="267.6" y="157">105</text>
<text x="258.8" y="165.8">GND</text>
<text x="258.8" y="162.3">GND</text>
<text x="267.6" y="167.6">102</text>
<text x="267.6" y="164">103</text>
<text x="258.8" y="172.9">GND</text>
<text x="258.8" y="169.3">GND</text>
<text x="267.6" y="171.1">101</text>
<text x="206.8" y="178.2">46</text>
<text x="212.3" y="179.9">GND</text>
<text x="258.8" y="179.9">GND</text>
<text x="258.8" y="176.4">GND</text>
<text x="267.6" y="178.2">99</text>
<text x="267.6" y="174.6">100</text>
<text x="206.8" y="185.2">48</text>
<text x="258.8" y="183.4">GND</text>
<text x="267.6" y="185.2">97</text>
<text x="267.6" y="181.7">98</text>
<text x="212.3" y="187">GND</text>
<text x="258.8" y="190.5">GND</text>
<text x="258.8" y="187">GND</text>
<text x="267.6" y="188.7">96</text>
<text x="206.8" y="192.3">50</text>
<text x="206.8" y="195.8">51</text>
<text x="212.3" y="194">GND</text>
<text x="212.3" y="197.6">GND</text>
<text x="258.8" y="197.6">GND</text>
<text x="258.8" y="194">GND</text>
<text x="267.6" y="195.8">94</text>
<text x="267.6" y="192.3">95</text>
<text x="206.8" y="199.3">52</text>
<text x="206.8" y="202.8">53</text>
<text x="212.3" y="201.1">GND</text>
<text x="258.8" y="201.1">GND</text>
<text x="267.6" y="202.8">92</text>
<text x="267.6" y="199.3">93</text>
<text x="206.8" y="206.4">54</text>
<text x="212.3" y="204.6">GND</text>
<text x="212.3" y="208.1">GND</text>
<text x="258.8" y="208.1">GND</text>
<text x="258.8" y="204.6">GND</text>
<text x="267.6" y="209.9">90</text>
<text x="267.6" y="206.4">91</text>
<text x="206.8" y="213.4">56</text>
<text x="212.3" y="215.2">GND</text>
<text x="258.8" y="215.2">GND</text>
<text x="258.8" y="211.7">GND</text>
<text x="267.6" y="213.4">89</text>
<text x="258.8" y="218.7">GND</text>
<text x="267.6" y="220.5">87</text>
<text x="267.6" y="217">88</text>
<text x="258.8" y="225.8">GND</text>
<text x="258.8" y="222.3">GND</text>
<text x="267.6" y="227.5">85</text>
<text x="267.6" y="224">86</text>
<text x="258.8" y="232.8">GND</text>
<text x="258.8" y="229.3">GND</text>
<text x="267.6" y="231.1">72</text>
</g>
<g font-size="2.1" fill="#a54b4b">
<text x="79.7" y="216.5" transform="rotate(-90 79.7 216.5)">1</text>
<text x="79.7" y="233.4" transform="rotate(-90 79.7 233.4)">2</text>
</g>
</svg>
